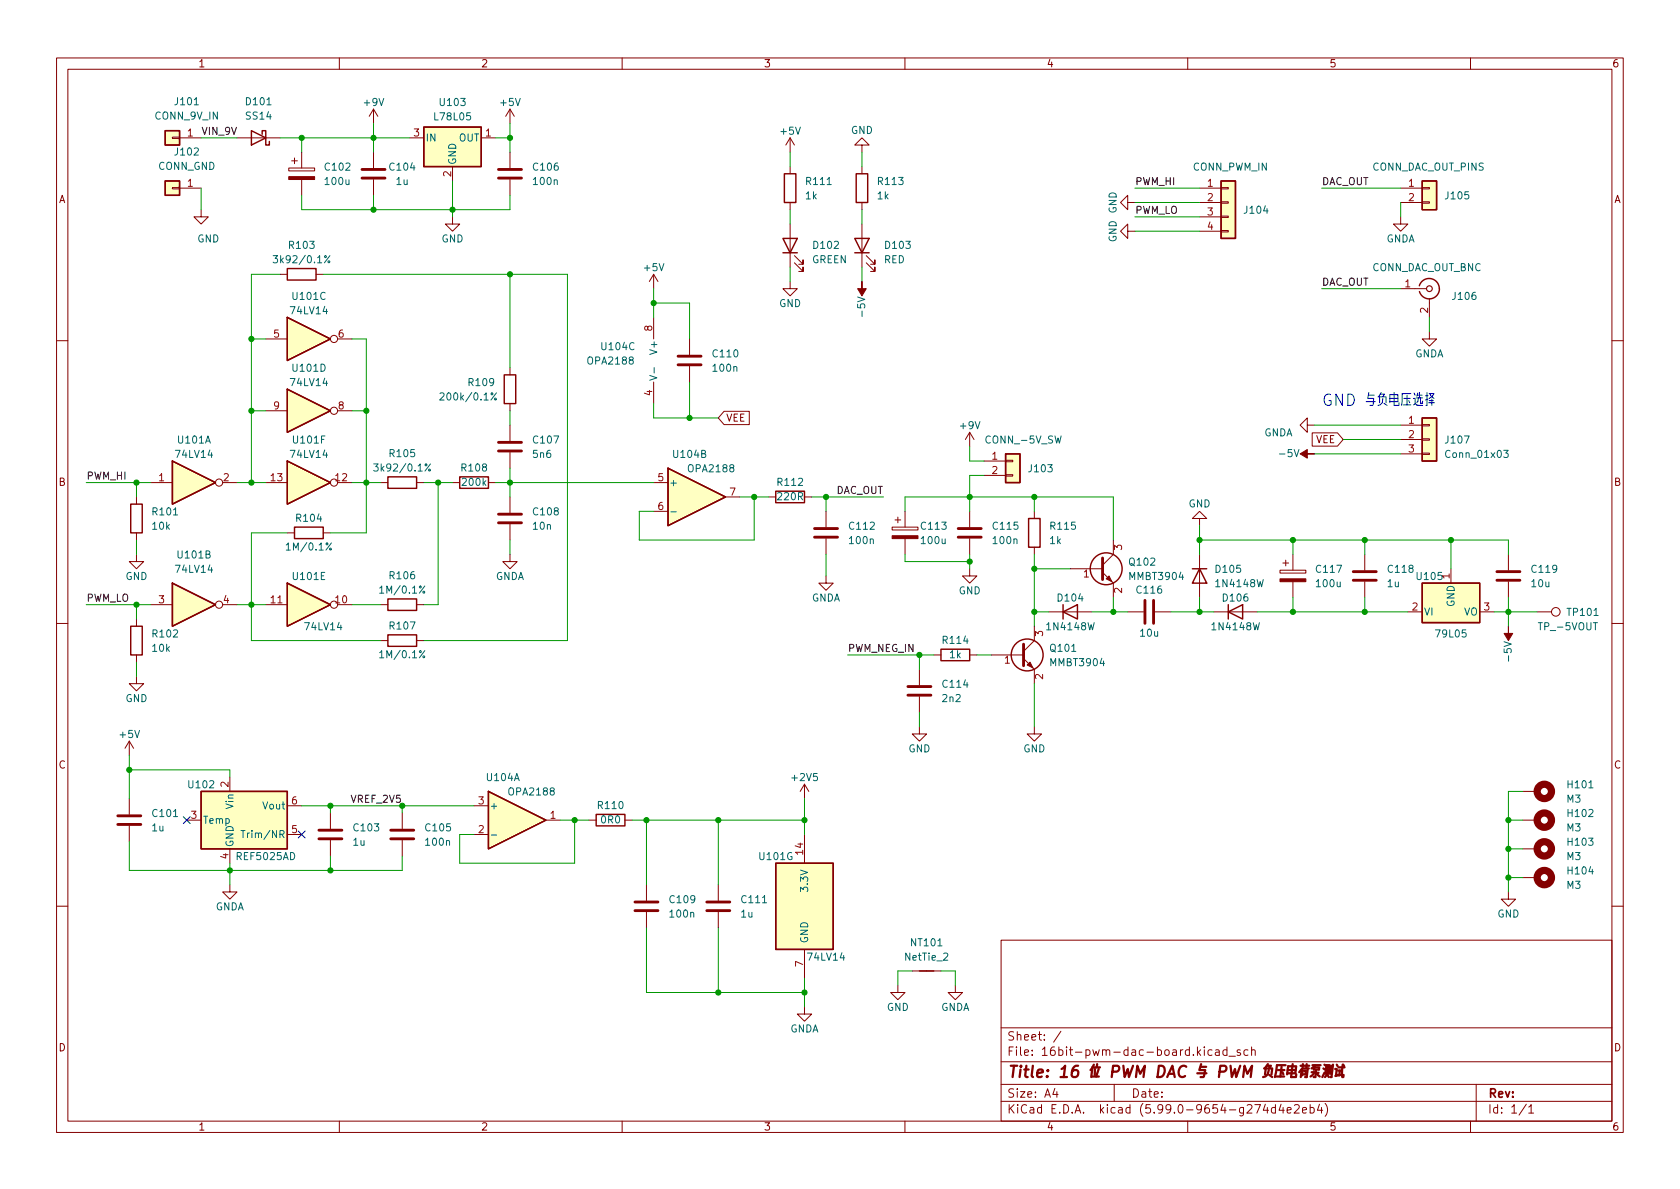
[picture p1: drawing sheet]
<svg xmlns="http://www.w3.org/2000/svg" width="297mm" height="210mm" viewBox="0 0 297 210" stroke-linecap="round" stroke-linejoin="round" font-family="sans-serif">
<g fill="none" stroke="#840000" stroke-width=".18">
<path d="M10 10.2h277v190.1h-277zM12 12.2h273v186.1h-273zM60 10.2v2M66 19.3v2.5M66 19.3l-.7 1.3M66 19.3l.8 1.3M90.2 19.3v2.5M90.2 19.3l-.8 1.3M90.2 19.3l.7 1.3M110 10.2v2M160 10.2v2M210 10.2v2"/>
<path d="M260 10.2v2M30.5 33.1h1.2v.3h-1.2zM30.5 24.3h1.2v.2h-1.2zM31.7 24.4h3.9M31.7 33.3h3.9M35.6 37.1v1.2h1.2l-1.2 1.3-1.3-1.3h1.3M41.9 24.4h7.6M51.1 29.7h4.5v.5h-4.5zM51.6 28.4h1M52.1 27.9v1.1M53.3 26.9v2.8M53.3 31.7v2.8"/>
<path d="M66 26.9v2.8M66 31.7v2.8M72.4 24.4h2.5M80 38.3v1.3h1.3l-1.3 1.3-1.3-1.3h1.3M80 29.5v2.5M85.1 24.4h2.5M90.2 26.9v2.8M90.2 31.7v2.8M139.7 24.4l-.8 1.2M139.7 24.4v2.5M139.7 29.5v1.2M139.7 35.8v1.3"/>
<path d="M139.7 39.6v7.6M139.7 24.4l.8 1.2M152.4 25.6h1.3l-1.3-1.2-1.3 1.2h1.3v1.3M152.4 29.5v1.2M152.4 35.8v1.3M152.4 39.6v7.6M199.4 35.8v-1.3l-1.3 1.3 1.3 1.3v-1.3h1.3M212.1 33.3h3.8M212.1 35.8h3.8M212.1 38.3h3.8M215.9 38.2h1.3v.3h-1.3zM215.9 35.7h1.3v.2h-1.3z"/>
<path d="M215.9 33.1h1.3v.3h-1.3zM247.6 38.3v1.3h1.3l-1.3 1.3-1.2-1.3h1.2M247.6 33.3h3.9M247.6 35.8h3.9M251.5 35.7h1.2v.2h-1.2zM251.5 33.1h1.2v.3h-1.2zM47 59.9h3.8M49.5 48.5h1.3M55.9 48.5h1.2M59.7 59.9h2.5M115.6 48.5l-.8 1.3M115.6 48.5v2.5"/>
<path d="M115.6 56.1v3.8M115.6 48.5l.7 1.3M121.9 59.9v2.8M139.7 49.8v1.2h1.3l-1.3 1.3-1.3-1.3h1.3M140.5 46.5l1.5 1.5v-.8v.8h-.8M140.5 45.2l1.5 1.5v-.7v.7h-.8M153.2 46.5l1.5 1.5v-.8v.8h-.8M153.2 45.2l1.5 1.5v-.7v.7h-.8M199.4 40.9v-1.3l-1.3 1.3 1.3 1.3v-1.3h1.3M212.1 40.9h3.8M215.9 40.8h1.3v.2h-1.3zM247.6 51h4.6"/>
<path d="M252.7 58.7v1.2h1.3l-1.3 1.3-1.2-1.3h1.2M252.7 52.8v3.3M10 60.2h2M47 72.6h3.8M59.7 72.6h2.5M90.2 65v1.3M90.2 71.4v1.2M90.2 75.2v2.8M115.6 67.6v3.8M121.9 64.8v2.8M128 72.7h4.5v2.4h-4.5l-1-1.2zM171.4 76.4v2.6"/>
<path d="M171.4 76.4l-.7 1.3M171.4 76.4l.8 1.3M231.1 75.2v-1.3l-1.2 1.3 1.2 1.2v-1.2h1.3M232 76.5h4.5l1 1.2-1 1.2h-4.5zM247.6 75.2h3.9M247.6 77.7h3.9M251.5 77.6h1.2v.2h-1.2zM251.5 75.1h1.2v.2h-1.2zM285 60.2h2M24.1 98v1.3h1.3l-1.3 1.3-1.2-1.3h1.2M24.1 87.9v1.2M24.1 94.2v1.3"/>
<path d="M26.7 85.3h3.8M39.4 85.3h2.5M47 85.3h3.8M50.8 94.2h1.3M57.1 94.2h1.3M59.7 85.3h2.5M67.3 85.3h1.3M73.7 85.3h1.2M80 85.3h1.3M86.4 85.3h1.2M90.2 98v1.3h1.2l-1.2 1.3-1.3-1.3h1.3M90.2 80v2.8"/>
<path d="M90.2 87.9v2.8M90.2 92.7v2.8M115.6 85.3h2.5M115.6 90.4h2.5M128.3 87.9h2.5M135.9 87.9h1.3M142.2 87.9h1.3M146 90.4v2.8M146 95.2v2.8M157.7 93.2h4.6v.5h-4.6zM158.2 91.9h1.1M158.7 91.4v1.1"/>
<path d="M160 90.4v2.8M160 95.2v2.8M171.4 90.4v2.8M171.4 95.2v2.8M174 81.5h3.8M174 84.1h3.8M177.8 83.9h1.3v.3h-1.3zM177.8 81.4h1.3v.3h-1.3zM182.9 90.4v1.3M182.9 96.8v1.2M196.8 95.5v2.5l-1.9 1.9M212.1 91.7h1.3l-1.3-1.3-1.3 1.3h1.3v1.3"/>
<path d="M212.1 98v7.7M226.8 99.6h1M227.3 99.1v1M228.6 98v2.8M241.3 98v2.8M247.6 80.3h3.9M251.5 80.1h1.2v.3h-1.2zM266.7 98v2.8M10 110.2h2M24.1 119.6v1.3h1.3l-1.3 1.3-1.2-1.3h1.2M24.1 109.5v1.2M24.1 115.8v1.3"/>
<path d="M26.7 106.9h3.8M39.4 106.9h2.5M47 106.9h3.8M59.7 106.9h2.5M67.3 106.9h1.3M67.3 113.3h1.3M73.7 106.9h1.2M73.7 113.3h1.2M146 101.8v1.3h1.3l-1.3 1.3-1.2-1.3h1.2M162.6 118.4v2.8M165.1 115.8h1.3M171.4 100.6v1.2h1.3l-1.3 1.3-1.2-1.3h1.2"/>
<path d="M171.4 115.8h1.3M175.3 115.8h5.7M181 116.5l1.9 1.9v2.5M182.9 110.7v2.6l-1.9 1.9M185.4 108.2h7.6M189.2 100.6h5.7M194.9 101.2l1.9 1.9v2.6M199.4 108.2h2.8M204.2 108.2h2.8M214.6 108.2h7.6M226.3 100.8h4.6v.5h-4.6zM228.6 102.9v2.8"/>
<path d="M241.3 102.9v2.8M248.9 108.2h2.6M256.5 100.6v2.5M261.6 108.2h2.6M266.7 102.9v2.8M271.8 108.2h2.5M285 110.2h2M22.9 131.1v2.5M22.9 131.1l-.8 1.2M22.9 131.1l.7 1.2M40.6 137.4v2.5M142.2 138.7l-.7 1.2"/>
<path d="M142.2 138.7v2.5M142.2 138.7l.8 1.2M162.6 128.5v1.3h1.2l-1.2 1.3-1.3-1.3h1.3M162.6 123.2v2.8M182.9 128.5v1.3h1.2l-1.2 1.3-1.3-1.3h1.3M269.2 139.9h2.6M22.9 141.2v2.8M22.9 146v2.8M33 145h2.6M40.6 156.5v1.2h1.3l-1.3 1.3-1.2-1.3h1.2M40.6 150.1v2.5M50.8 147.6h2.5"/>
<path d="M50.8 142.5h2.5M58.4 143.8v2.8M58.4 148.6v2.8M71.1 143.8v2.8M71.1 148.6v2.8M83.8 147.6h2.6M83.8 142.5h2.6M96.5 145h2.6M104.1 145h1.3M110.5 145h1.3M114.3 156.5v2.8M127 156.5v2.8"/>
<path d="M142.2 147.6v5M266.7 157.7v1.3h1.3l-1.3 1.3-1.3-1.3h1.3M269.2 145h2.6M269.2 155.2h2.6M269.2 150.1h2.6M10 160.2h2M114.3 161.3v2.8M127 161.3v2.8M142.2 178v1.3h1.3l-1.3 1.3-1.2-1.3h1.2M142.2 167.9v5.1M158.7 174.2v1.3h1.3l-1.3 1.3-1.2-1.3h1.2M161.3 171.7h5.1"/>
<path d="M168.9 174.2v1.3h1.3l-1.3 1.3-1.3-1.3h1.3M177 166.3h108v32h-108zM285 160.2h2M60 198.3v2M110 198.3v2M160 198.3v2M177 194.8h108M177 191.8h108M177 187.8h108M177 181.8h108M186.5 192.5l-.4 1h1M186.9 193v1"/>
<path d="M187.6 182.4l-1.3 1.9M197 191.8v3M210 198.3v2M212.9 185.1v.2M212.9 185.6v1M214.3 185.7l-.4-.1-.3 .3v.4l.1 .3h.6M214.9 185.7h.6l.1 .9M215.6 186l-.5 .1a.29 .29 0 0 0-.2 .2 .29 .29 0 0 0 .2 .3h.5M216.9 185.7l-.4-.1-.3 .3v.4l.2 .3h.5M216.9 185.1v1.5M217.3 186.8h1.1M219.3 185.7l-.4-.1-.2 .2 .1 .3 .5 .1v.4h-.6"/>
<path d="M220.6 185.7l-.4-.1-.3 .3v.4l.2 .3h.5M221.3 185.8l.2-.2 .4 .1v.9M221.3 185.1v1.5M223.7 195.3l-.3 1h.9M224.1 195.8v1M225.5 195.9l-.4-.1-.3 .3v.4l.1 .3h.6M225.5 195.3v1.5M226.5 195.3l-.4 1h1M226.9 195.8v1M227.6 196.3l.7-.1-.1-.3-.4-.1-.2 .2v.8h.6M228.9 195.5l.5-.2 .2 .2 .1 .3-.9 1h.9M230.3 196.3l.7-.1-.1-.3-.4-.1-.2 .2 .1 .8h.5"/>
<path d="M231.6 195.9l.5-.1 .3 .3v.4l-.2 .3h-.6M231.6 195.3v1.5M233.3 195.3l-.4 1h1M233.6 195.8v1M234.3 195.1a1.72 1.72 0 0 1 0 2.3M260 198.3v2M261 191.8v6.5M269.9 195.3l-1.3 1.9M270.3 195.8l.4-.5v1.5M270.3 196.8h.9"/>
<circle cx="59.1" cy="59.9" r=".63"/>
<circle cx="59.1" cy="72.6" r=".63"/>
<circle cx="38.7" cy="85.3" r=".63"/>
<circle cx="59.1" cy="85.3" r=".63"/>
<circle cx="38.7" cy="106.9" r=".63"/>
<circle cx="59.1" cy="106.9" r=".63"/>
<circle cx="275.1" cy="108.2" r=".76"/>
</g>
<g fill="none" stroke="#840000" stroke-width=".4">
<path d="M178.7 188.5h1.2M179.3 188.5l-.3 2M180.4 189.1l-.1 1.4M180.5 188.5l-.1 .1 .1 .1 .1-.1-.1-.1v.2M181.1 189.1h.8M181.5 188.5l-.2 1.7v.2l.4 .1M182.6 188.5l-.2 1.7 .3 .3M183.4 189.8l1-.2-.1-.4-.5-.1-.3 .3-.1 1 .2 .1 .6-.1M185.2 190.3v.1l-.1 .1-.1-.1 .2-.1-.1 .2M185.3 189.2l.1 .1-.1 .1-.1-.1 .1-.1v.2M187.5 190.5h1.2M187.7 189l.6-.5-.2 2"/>
<path d="M190.6 188.5a.91 .91 0 0 0-1 .8l-.1 .8 .1 .3a.66 .66 0 0 0 1-.3l.1-.5-.2-.3a.66 .66 0 0 0-1 .3M193.1 190.4h1.2M193.2 188.7l-.3 1.8M193.3 188.7h1.2M193.4 188.3l-.6 .9M193.6 189v1.1M194 188.2l-.1 .5M194.3 189l-.5 1.4M196.7 189.5h.7a.55 .55 0 0 0 .5-.5 .55 .55 0 0 0-.3-.5h-.8l-.2 2M198.6 188.5l.2 2 .6-1.5 .2 1.5 .7-2M200.8 190.5l.3-2 .5 1.4 .8-1.4-.2 2M204.9 188.5h.5a1.08 1.08 0 0 1 .5 1 1.08 1.08 0 0 1-.8 1h-.4z"/>
<path d="M206.4 190.5l.9-2 .4 2M206.6 189.9h1M209.7 188.7a.88 .88 0 0 0-1-.1 .88 .88 0 0 0-.3 1 .69 .69 0 0 0 .3 .8 .69 .69 0 0 0 .8-.1M211.7 189.8h1.6M212.3 190.5h.5M212.3 188.7h1M212.4 188.2l-.4 1h1.1l-.2 1.2M215.6 189.5h.8a.55 .55 0 0 0 .4-.5 .55 .55 0 0 0-.3-.5h-.7l-.3 2M217.6 188.5l.2 2 .6-1.5 .2 1.5 .7-2M219.8 190.5l.2-2 .5 1.4 .9-1.4-.3 2M223.7 190l.1-1.1h1.1l-.1 1.1M223.8 188.8l-.3 .1"/>
<path d="M224 188.5h.7l-.3 .4M224.2 188.2l-.6 .7M224.3 189.2l-.2 .8-.4 .4-.4 .1M224.4 190.1l.5 .4M225.7 190.4h1.3M226 189.2h1.1M226.6 188.7l-.2 1.7M226.8 189.6l.1 .4M227.3 188.4h-1.5l-.4 2.1M227.6 189.8h1.4l.2-1.2h-1.4l-.2 1.4M227.7 189.2h1.4M228.6 188.2l-.3 2.3h.7"/>
<path d="M229.2 190l-.1 .5M230 188.5h1.5M230.2 189.1l-.2 1.4M230.2 189l-.5 .6M230.2 190h.6l.1-.7h-.6l-.1 .9M230.4 188.9h1M230.4 188.2l-.1 .5M231 188.2v.5M231.2 188.9l-.2 1.6h-.2M231.9 189.6h.6M232.1 188.4h1.4M232.2 188.7h1.1l-.1 .4h-.9"/>
<path d="M232.4 189.7l-.7 .7M232.4 188.7l-.1 .4M232.5 188.4l-.6 .5M232.7 189.5l.3 .6 .3 .3M232.7 189.3l-.1 1.2h-.3M233.1 189.7l-.3 .2M234 188.9l.3 .2M234.2 188.3l.2 .2M234.2 189.7l-.4 .8M234.3 189.9l.2-1.5h.6l-.2 1.5M234.7 190.1l.2 .4M234.8 188.7l-.2 1.4-.3 .4"/>
<path d="M235.4 188.5l-.2 1.4M235.7 188.3l-.3 2.2h-.2M236.1 189h.3l-.2 1.3M236.4 188.3l.1 .3M236.5 190.1l-.4 .2M236.6 189.3h.5M236.7 188.7h1M236.9 189.3l-.1 .9M237 190.1l-.5 .1M237.4 188.3l-.1 2M237.5 188.3l.2 .3M237.6 190.1l-.1 .4h-.2"/>
</g>
<g fill="none" stroke="#840000" stroke-width=".25">
<path d="M29.2 32h2.5v2.5h-2.5zM29.2 23.1h2.5v2.5h-2.5zM44.4 23.1l2.6 1.3-2.6 1.2zM46.4 23.7v-.6h.6v2.5h.6v-.6M74.9 22.5h10.2v7h-10.2zM138.7 30.7h2v5.1h-2zM151.4 30.7h2v5.1h-2zM215.9 32h2.5v10.2h-2.5zM251.5 32h2.5v5.1h-2.5zM50.8 47.5h5.1v2h-5.1zM50.8 56.1l7.6 3.8-7.6 3.8zM138.4 42.2h2.6l-1.3 2.5z"/>
<path d="M138.4 44.7h2.6M151.1 42.2h2.6l-1.3 2.5zM151.1 44.7h2.6M250.9 50.5a1.8 1.8 0 0 1 2-1.2 1.8 1.8 0 0 1 1.6 1.7M254.5 51.1a1.8 1.8 0 0 1-1.5 1.7 1.8 1.8 0 0 1-2-1.2M50.8 68.8l7.6 3.8-7.6 3.8zM89.2 66.3h2v5.1h-2zM251.5 73.9h2.5v7.6h-2.5zM23.1 89.1h2v5.1h-2zM30.5 81.5l7.6 3.8-7.6 3.8zM50.8 81.5l7.6 3.8-7.6 3.8zM52.1 93.2h5v2h-5z"/>
<path d="M68.6 84.3h5.1v2.1h-5.1zM81.3 84.3h5.1v2.1h-5.1zM118.1 82.8l10.2 5.1-10.2 5.1zM137.2 86.9h5v2h-5zM177.8 80.3h2.5v5h-2.5zM181.9 91.7h2v5.1h-2zM23.1 110.7h2v5.1h-2zM30.5 103.1l7.6 3.8-7.6 3.8zM50.8 103.1l7.6 3.8-7.6 3.8zM68.6 105.9h5.1v2h-5.1zM68.6 112.3h5.1v2h-5.1zM166.4 114.8h5v2h-5z"/>
<path d="M188 108.2l2.5-1.3v2.6zM188 106.9v2.6M210.8 100.6h2.6M212.1 100.6l1.3 2.5h-2.6zM217.2 108.2l2.5-1.3v2.6zM217.2 106.9v2.6M251.5 103.1h10.1v7h-10.1zM35.6 139.9h15.2v10.2h-15.2zM86.4 139.9l10.1 5.1-10.1 5.1zM105.4 144h5.1v2h-5.1zM137.2 152.6h10.1v15.3h-10.1zM162.6 171.7h2.5"/>
<circle cx="181.6" cy="115.8" r="2.82"/>
<circle cx="195.6" cy="100.6" r="2.82"/>
</g>
<g fill="none" stroke="#006464" stroke-width=".18">
<path d="M48.3 45.2h.8l-.4 .5 .3 .1v.6l-.2 .1-.5-.1M58.3 45.2l-.9 1.3M77.8 69.6l.5-.1 .2 .3-.8 .9h.8M87.8 69.5l-1 1.2M114.9 66.4l1.2 .4-1.2 .4M115.7 65v1M265.9 79.6h.8l-.5 .5 .4 .1v.6l-.2 .1-.5-.1M50.6 96.4l.4-.4v1.3M50.6 97.3h.7M66.1 82h.8l-.5 .5 .4 .1v.6l-.2 .1-.5-.1M76.1 82l-1 1.3M118.6 90.5h1"/>
<path d="M67.1 104l.4-.4v1.3M67.1 115.4l.4-.3v1.2M67.1 104.9h.8M67.1 116.3h.8M42.6 146.9h.7M43 146.9v1.2M86.9 147.7h.9"/>
<circle cx="58.1" cy="46.3" r=".18"/>
<circle cx="87.6" cy="70.6" r=".18"/>
<circle cx="75.9" cy="83.1" r=".18"/>
</g>
<g fill="none" stroke="#840000" stroke-width=".51">
<path d="M64 31.5h4.1M64 30h4.1M88.1 31.5h4.1M88.1 30h4.1M88.1 79.8h4.1M88.1 78.2h4.1M119.9 64.5h4.1M119.9 63h4.1M88.1 92.5h4.1M88.1 90.9h4.1M144 95h4.1M144 93.5h4.1"/>
<path d="M169.4 95h4.1M169.4 93.5h4.1M194.9 98.7v3.8M181 113.9v3.8M202.4 106.2v4M204 106.2v4M239.3 102.6h4M239.3 101.1h4M264.7 102.6h4M264.7 101.1h4M160.5 122.9h4.1M160.5 121.4h4.1"/>
<path d="M20.8 145.8h4.1M20.8 144.3h4.1M56.4 148.3h4.1M56.4 146.8h4.1M69.1 148.3h4.1M69.1 146.8h4.1M112.3 159.5h4M125 159.5h4M112.3 161h4M125 161h4"/>
</g>
<g fill="#840000" stroke="#840000" stroke-width=".18">
<path d="M182.1 117.1l.5 1-1-.5z"/>
<path d="M51.1 31.2h4.5v.5h-4.5z"/>
<path d="M157.7 94.7h4.6v.5h-4.6z"/>
<path d="M152.4 49.8v1.2h.8l-.8 1.3-.8-1.3h.8z"/>
<path d="M229.9 80.3l1.2-.8v.8h1.3h-1.3v.7z"/>
<path d="M226.3 102.4h4.6v.5h-4.6z"/>
<path d="M195.6 102.4l.5-.6 .5 1.1z"/>
<path d="M266.7 110.7v1.3h.8l-.8 1.3-.8-1.3h.8z"/>
</g>
<g fill="#ffffc2" stroke="#ffffc2" stroke-width=".18">
<path d="M50.8 56.1l7.6 3.8-7.6 3.8z"/>
<path d="M177.8 80.3h2.5v5h-2.5z"/>
<path d="M86.4 139.9l10.1 5.1-10.1 5.1z"/>
<path d="M74.9 22.5h10.2v7h-10.2z"/>
<path d="M137.2 152.6h10.1v15.3h-10.1z"/>
<path d="M35.6 139.9h15.2v10.2h-15.2z"/>
<path d="M118.1 82.8l10.2 5.1-10.2 5.1z"/>
<path d="M50.8 103.1l7.6 3.8-7.6 3.8z"/>
<path d="M29.2 32h2.5v2.5h-2.5z"/>
<path d="M29.2 23.1h2.5v2.5h-2.5z"/>
<path d="M251.5 73.9h2.5v7.6h-2.5z"/>
<path d="M251.5 32h2.5v5.1h-2.5z"/>
<path d="M50.8 68.8l7.6 3.8-7.6 3.8z"/>
<path d="M50.8 81.5l7.6 3.8-7.6 3.8z"/>
<path d="M30.5 81.5l7.6 3.8-7.6 3.8z"/>
<path d="M30.5 103.1l7.6 3.8-7.6 3.8z"/>
<path d="M215.9 32h2.5v10.2h-2.5z"/>
<path d="M251.5 103.1h10.1v7h-10.1z"/>
</g>
<g fill="none" stroke="#840000" stroke-width="1.3">
<circle cx="273.1" cy="139.9" r="1.27"/>
<circle cx="273.1" cy="155.2" r="1.27"/>
<circle cx="273.1" cy="150.1" r="1.27"/>
<circle cx="273.1" cy="145" r="1.27"/>
</g>
<circle cx="252.7" cy="51" r=".51" fill="none" stroke="#840000" stroke-width=".2"/>
<g fill="none" stroke="#0000c2" stroke-width=".18">
<path d="M235.3 69.8a.82 .82 0 0 0-1 .1 .82 .82 0 0 0-.2 .9 .75 .75 0 0 0 .4 .8 .75 .75 0 0 0 .9-.1v-.7h-.4M237.4 69.7v2l-1.2-2v2M238.3 69.7a1.05 1.05 0 0 1 1.1 .6 1.05 1.05 0 0 1-.3 1.3l-.8 .1zM241.5 71h1.7M242 69.4l-.2 1.1h1.1l-.1 1.1M242 69.9h1M242.2 71.7h.5M243.9 71.2v-1h1.2v1M243.9 70.1l-.3 .1M244.1 69.7h.7l-.3 .5M244.2 69.4l-.5 .8M244.5 70.5l-.1 .7-.4 .4-.4 .1"/>
<path d="M244.7 71.3l.6 .4M245.7 71h1.5v-1.2h-1.5v1.4M245.7 70.5h1.5M246.5 69.4v2.3h.8M247.4 71.2v.5M248.1 71.6h1.3M248.2 70.5h1.2M248.8 69.9v1.7M249.1 70.8l.2 .4M249.4 69.6h-1.5l-.1 2.1M249.9 70.5h.3v.9l-.3 .2M250 69.5l.2 .4"/>
<path d="M250.2 71.4l.7 .3M250.4 70.4h1.1M250.5 71.7h1M250.6 69.9h.8M250.7 70.9l-.2 .3M250.7 69.5l-.2 .6M250.8 70.4l-.1 .6M251 69.4v1M251.2 70.4v.9h.3M251.5 70.9l-.1 .4M252 70h.5M252.3 69.4v2.3h-.2"/>
<path d="M252.5 70.6l-.5 .1M252.6 71.2h1M252.7 69.6h.8l-.2 .5-.6 .4M252.7 70.8h.7M252.8 69.6l.3 .5 .4 .4M253.2 70.6v1.1"/>
</g>
<g fill="none" stroke="#009600" stroke-width=".18">
<path d="M35.6 33.3v3.8M35.6 24.4h6.3M49.5 24.4h22.9M53.3 24.4v2.5M53.3 34.5v2.6h36.9v-2.6M66 21.8v5.1M66 34.5v2.6M80 32v6.3M87.6 24.4h2.6M90.2 21.8v5.1M139.7 26.9v2.6M139.7 37.1v2.5"/>
<path d="M152.4 26.9v2.6M152.4 37.1v2.5M200.7 35.8h11.4M200.7 38.3h11.4M200.7 33.3h11.4M233.7 33.3h13.9M247.6 35.8v2.5M44.4 59.9h2.6M49.5 48.5h-5.1v36.8M57.1 48.5h43.2v64.8h-25.4M62.2 59.9h2.6v34.3h-6.4M90.2 48.5v16.5"/>
<path d="M115.6 53.6h6.3v6.3M115.6 51v5.1M139.7 47.2v2.6M152.4 47.2v2.6M200.7 40.9h11.4M233.7 51h13.9M252.7 56.1v2.6M44.4 72.6h2.6M62.2 72.6h2.6M90.2 72.6v2.6M115.6 71.4v2.5h11.4M121.9 67.6v6.3"/>
<path d="M171.4 79v2.5h2.6M232.4 75.2h15.2M237.5 77.7h10.1M15.2 85.3h11.5M24.1 85.3v2.6M24.1 95.5v2.5M41.9 85.3h5.1M50.8 94.2h-6.4v19.1h22.9M62.2 85.3h5.1M74.9 85.3h5.1M77.5 85.3v21.6h-2.6M87.6 85.3h28"/>
<path d="M90.2 82.8v5.1M90.2 95.5v2.5M130.8 87.9h5.1M133.3 87.9v7.6h-20.3v-5.1h2.6M143.5 87.9h12.7M146 87.9v2.5M146 98v3.8M160 90.4v-2.5h36.8v7.6M160 98v1.3h11.4M171.4 98v2.6M174 84.1h-2.6v6.3M182.9 87.9v2.5"/>
<path d="M182.9 98v12.7M212.1 95.5h54.6v2.5M212.1 93v5M228.6 95.5v2.5M232.4 80.3h15.2M241.3 95.5v2.5M256.5 95.5v5.1M15.2 106.9h11.5M24.1 106.9v2.6M24.1 117.1v2.5M41.9 106.9h5.1M62.2 106.9h5.1"/>
<path d="M149.9 115.8h15.2M162.6 115.8v2.6M172.7 115.8h2.6M182.9 108.2h2.5M182.9 100.6h6.3M193 108.2h6.4M196.8 105.7v2.5M207 108.2h7.6M212.1 105.7v2.5M222.2 108.2h26.7M228.6 105.7v2.5M241.3 105.7v2.5"/>
<path d="M264.2 108.2h7.6M266.7 105.7v5M22.9 133.6v7.6M22.9 136.1h17.7v1.3M162.6 126v2.5M182.9 120.9v7.6M269.2 139.9h-2.5v17.8M22.9 148.8v5.1h48.2v-2.5M40.6 152.6v3.9M53.3 142.5h30.5M58.4 142.5v1.3M58.4 151.4v2.5"/>
<path d="M71.1 142.5v1.3M99.1 145h5M101.6 145v7.6h-20.3v-5h2.5M111.8 145h30.4M114.3 145v11.5M127 145v11.5M142.2 141.2v6.4M266.7 145h2.5M266.7 150.1h2.5M266.7 155.2h2.5M114.3 164.1v11.4h27.9M127 164.1v11.4"/>
<path d="M142.2 173v5M161.3 171.7h-2.6v2.5M166.4 171.7h2.5v2.5"/>
</g>
<path d="M32.4 144.4l1.2 1.2M33.6 144.4l-1.2 1.2M52.7 147l1.2 1.2M53.9 147l-1.2 1.2" fill="none" stroke="#000084" stroke-width=".18"/>
<g fill="#009600" stroke="#009600" stroke-width=".18">
<circle cx="53.3" cy="24.4" r=".46"/>
<circle cx="44.4" cy="59.9" r=".46"/>
<circle cx="66" cy="24.4" r=".46"/>
<circle cx="66" cy="37.1" r=".46"/>
<circle cx="22.9" cy="136.1" r=".46"/>
<circle cx="40.6" cy="153.9" r=".46"/>
<circle cx="58.4" cy="153.9" r=".46"/>
<circle cx="58.4" cy="142.5" r=".46"/>
<circle cx="44.4" cy="106.9" r=".46"/>
<circle cx="24.1" cy="85.3" r=".46"/>
<circle cx="44.4" cy="72.6" r=".46"/>
<circle cx="44.4" cy="85.3" r=".46"/>
<circle cx="24.1" cy="106.9" r=".46"/>
<circle cx="64.8" cy="72.6" r=".46"/>
<circle cx="64.8" cy="85.3" r=".46"/>
<circle cx="77.5" cy="85.3" r=".46"/>
<circle cx="90.2" cy="85.3" r=".46"/>
<circle cx="90.2" cy="24.4" r=".46"/>
<circle cx="90.2" cy="48.5" r=".46"/>
<circle cx="115.6" cy="53.6" r=".46"/>
<circle cx="127" cy="175.5" r=".46"/>
<circle cx="142.2" cy="175.5" r=".46"/>
<circle cx="71.1" cy="142.5" r=".46"/>
<circle cx="101.6" cy="145" r=".46"/>
<circle cx="114.3" cy="145" r=".46"/>
<circle cx="127" cy="145" r=".46"/>
<circle cx="142.2" cy="145" r=".46"/>
<circle cx="80" cy="37.1" r=".46"/>
<circle cx="121.9" cy="73.9" r=".46"/>
<circle cx="133.3" cy="87.9" r=".46"/>
<circle cx="146" cy="87.9" r=".46"/>
<circle cx="171.4" cy="87.9" r=".46"/>
<circle cx="162.6" cy="115.8" r=".46"/>
<circle cx="182.9" cy="108.2" r=".46"/>
<circle cx="212.1" cy="95.5" r=".46"/>
<circle cx="196.8" cy="108.2" r=".46"/>
<circle cx="182.9" cy="100.6" r=".46"/>
<circle cx="212.1" cy="108.2" r=".46"/>
<circle cx="241.3" cy="95.5" r=".46"/>
<circle cx="241.3" cy="108.2" r=".46"/>
<circle cx="228.6" cy="95.5" r=".46"/>
<circle cx="228.6" cy="108.2" r=".46"/>
<circle cx="256.5" cy="95.5" r=".46"/>
<circle cx="266.7" cy="108.2" r=".46"/>
<circle cx="266.7" cy="145" r=".46"/>
<circle cx="266.7" cy="150.1" r=".46"/>
<circle cx="266.7" cy="155.2" r=".46"/>
<circle cx="171.4" cy="99.3" r=".46"/>
<circle cx="182.9" cy="87.9" r=".46"/>
</g>
<g font-size="2.1" fill="#840000">
<text x="178" y="184">Sheet: /</text>
<text x="178" y="186.7">File: 16bit-pwm-dac-board.kicad_sch</text>
<text x="178" y="196.9">KiCad E.D.A. kicad (5.99.0-9654-g274d4e2eb4)</text>
<text x="178" y="194.1">Size: A4</text>
<text x="200" y="194.1">Date:</text>
<text x="263" y="194.1">Rev:</text>
<text x="263" y="196.9">Id: 1/1</text>
</g>
<g font-size="1.8" fill="#840000">
<text x="35" y="11.9">1</text>
<text x="85" y="11.9">2</text>
<text x="135" y="11.9">3</text>
<text x="185" y="11.9">4</text>
<text x="235" y="11.9">5</text>
<text x="285" y="11.9">6</text>
<text x="10.3" y="35.9">A</text>
<text x="285.3" y="35.9">A</text>
<text x="128.3" y="74.5">VEE</text>
<text x="232.6" y="78.4">VEE</text>
<text x="10.3" y="85.9">B</text>
<text x="285.3" y="85.9">B</text>
<text x="10.3" y="135.9">C</text>
<text x="285.3" y="135.9">C</text>
<text x="10.3" y="185.9">D</text>
<text x="285.3" y="185.9">D</text>
<text x="35" y="199.9">1</text>
<text x="85" y="199.9">2</text>
<text x="135" y="199.9">3</text>
<text x="185" y="199.9">4</text>
<text x="235" y="199.9">5</text>
<text x="285" y="199.9">6</text>
</g>
<g font-size="1.8" fill="#006464">
<text x="27.5" y="21.1">CONN_9V_IN</text>
<text x="31.1" y="18.6">J101</text>
<text x="43.6" y="21.1">SS14</text>
<text x="43.6" y="18.6">D101</text>
<text x="64.4" y="18.7">+9V</text>
<text x="77" y="21.3">L78L05</text>
<text x="77.9" y="18.7">U103</text>
<text x="88.6" y="18.7">+5V</text>
<text x="138.1" y="23.8">+5V</text>
<text x="150.4" y="23.7">GND</text>
<text x="31.1" y="27.5">J102</text>
<text x="75.2" y="25">IN</text>
<text x="80.6" y="29.2" transform="rotate(-90 80.6 29.2)">GND</text>
<text x="81.1" y="25">OUT</text>
<text x="28" y="30">CONN_GND</text>
<text x="57.6" y="30.2">C102</text>
<text x="57.6" y="32.7">100u</text>
<text x="69" y="30.2">C104</text>
<text x="70.1" y="32.7">1u</text>
<text x="94.4" y="30.2">C106</text>
<text x="94.4" y="32.7">100n</text>
<text x="142.5" y="35.2">1k</text>
<text x="142.7" y="32.7">R111</text>
<text x="155.2" y="35.2">1k</text>
<text x="155.4" y="32.7">R113</text>
<text x="210.9" y="30.2">CONN_PWM_IN</text>
<text x="242.6" y="30.2">CONN_DAC_OUT_PINS</text>
<text x="255.7" y="35.2">J105</text>
<text x="220.1" y="37.8">J104</text>
<text x="34.9" y="42.9">GND</text>
<text x="49.1" y="46.5">3k92/0.1%</text>
<text x="51.2" y="44">R103</text>
<text x="78" y="42.9">GND</text>
<text x="114" y="47.9">+5V</text>
<text x="143.5" y="46.5">GREEN</text>
<text x="143.9" y="44">D102</text>
<text x="156.3" y="46.5">RED</text>
<text x="156.6" y="44">D103</text>
<text x="197.4" y="42.9" transform="rotate(-90 197.4 42.9)">GND GND</text>
<text x="242.5" y="47.9">CONN_DAC_OUT_BNC</text>
<text x="245" y="42.9">GNDA</text>
<text x="51.9" y="53">U101C</text>
<text x="257" y="53">J106</text>
<text x="51.5" y="55.6">74LV14</text>
<text x="137.7" y="54.3">GND</text>
<text x="153" y="55.7" transform="rotate(-90 153 55.7)">-5V</text>
<text x="51.9" y="65.7">U101D</text>
<text x="104.1" y="64.5">OPA2188</text>
<text x="106.5" y="61.9">U104C</text>
<text x="116.2" y="62.3" transform="rotate(-90 116.2 62.3)">V+</text>
<text x="126.1" y="63.2">C110</text>
<text x="126.2" y="65.7">100n</text>
<text x="250.1" y="63.2">GNDA</text>
<text x="51.5" y="68.3">74LV14</text>
<text x="78.6" y="70.8">200k/0.1%</text>
<text x="83" y="68.3">R109</text>
<text x="169.9" y="75.9">+9V</text>
<text x="223.4" y="77.2">GNDA</text>
<text x="31.2" y="81">74LV14</text>
<text x="31.5" y="78.4">U101A</text>
<text x="51.5" y="81">74LV14</text>
<text x="52" y="78.4">U101F</text>
<text x="66.9" y="83.4">3k92/0.1%</text>
<text x="69" y="80.8">R105</text>
<text x="81.7" y="83.4">R108</text>
<text x="94.3" y="81">5n6</text>
<text x="94.4" y="78.4">C107</text>
<text x="119.2" y="81">U104B</text>
<text x="121.8" y="83.5">OPA2188</text>
<text x="174.5" y="78.4">CONN_-5V_SW</text>
<text x="182" y="83.5">J103</text>
<text x="226.5" y="80.8">-5V</text>
<text x="255.7" y="78.4">J107</text>
<text x="255.9" y="81">Conn_01x03</text>
<text x="81.9" y="85.9">200k</text>
<text x="118.2" y="86">+</text>
<text x="137.6" y="85.9">R112</text>
<text x="137.6" y="88.4">220R</text>
<text x="210.1" y="89.7">GND</text>
<text x="27" y="93.7">10k</text>
<text x="27.1" y="91.1">R101</text>
<text x="52.5" y="92.3">R104</text>
<text x="94.3" y="93.7">10n</text>
<text x="94.4" y="91.1">C108</text>
<text x="150.3" y="93.7">C112</text>
<text x="163" y="93.7">C113</text>
<text x="175.7" y="93.7">C115</text>
<text x="185.8" y="93.7">R115</text>
<text x="31.2" y="101.3">74LV14</text>
<text x="31.5" y="98.7">U101B</text>
<text x="51.1" y="97.3">1M/0.1%</text>
<text x="150.3" y="96.2">100n</text>
<text x="163" y="96.2">100u</text>
<text x="175.7" y="96.2">100n</text>
<text x="185.6" y="96.2">1k</text>
<text x="199.8" y="100">Q102</text>
<text x="215" y="101.3">D105</text>
<text x="232.8" y="101.3">C117</text>
<text x="245.5" y="101.3">C118</text>
<text x="270.9" y="101.3">C119</text>
<text x="22.2" y="102.6">GND</text>
<text x="51.9" y="102.6">U101E</text>
<text x="67.6" y="105">1M/0.1%</text>
<text x="69" y="102.4">R106</text>
<text x="87.6" y="102.6">GNDA</text>
<text x="143.4" y="106.4">GNDA</text>
<text x="169.5" y="105.1">GND</text>
<text x="187.1" y="106.4">D104</text>
<text x="199.8" y="102.6">MMBT3904</text>
<text x="201.1" y="105">C116</text>
<text x="215.2" y="103.8">1N4148W</text>
<text x="216.3" y="106.4">D106</text>
<text x="232.9" y="103.8">100u</text>
<text x="245.3" y="103.8">1u</text>
<text x="250.6" y="102.6">U105</text>
<text x="257.2" y="107.3" transform="rotate(-90 257.2 107.3)">GND</text>
<text x="270.9" y="103.8">10u</text>
<text x="27.1" y="112.7">R102</text>
<text x="54.1" y="111.4">74LV14</text>
<text x="69" y="111.3">R107</text>
<text x="166.8" y="113.8">R114</text>
<text x="185.3" y="111.4">1N4148W</text>
<text x="201.7" y="112.6">10u</text>
<text x="214.5" y="111.4">1N4148W</text>
<text x="251.7" y="108.8">VI</text>
<text x="254" y="112.7">79L05</text>
<text x="258.8" y="108.8">VO</text>
<text x="272.3" y="111.4">TP_-5VOUT</text>
<text x="277.3" y="108.9">TP101</text>
<text x="27" y="115.3">10k</text>
<text x="67.6" y="116.4">1M/0.1%</text>
<text x="167.9" y="116.4">1k</text>
<text x="185.8" y="115.3">Q101</text>
<text x="185.9" y="117.8">MMBT3904</text>
<text x="267.3" y="116.7" transform="rotate(-90 267.3 116.7)">-5V</text>
<text x="22.2" y="124.1">GND</text>
<text x="166.7" y="124.1">2n2</text>
<text x="166.8" y="121.6">C114</text>
<text x="21.3" y="130.5">+5V</text>
<text x="160.6" y="133">GND</text>
<text x="180.9" y="133">GND</text>
<text x="33.4" y="139.4">U102</text>
<text x="41.3" y="143" transform="rotate(-90 41.3 143)">Vin</text>
<text x="46.6" y="143.1">Vout</text>
<text x="86.1" y="138.1">U104A</text>
<text x="86.5" y="143.1">+</text>
<text x="90.1" y="140.7">OPA2188</text>
<text x="105.8" y="143.1">R110</text>
<text x="140.2" y="138.1">+2V5</text>
<text x="277" y="141.9">M3</text>
<text x="277.3" y="139.4">H101</text>
<text x="26.9" y="147">1u</text>
<text x="27.1" y="144.5">C101</text>
<text x="35.8" y="145.7">Temp</text>
<text x="41.3" y="149.9" transform="rotate(-90 41.3 149.9)">GND</text>
<text x="43.7" y="148.2">Trim/NR</text>
<text x="62.5" y="149.5">1u</text>
<text x="62.6" y="147">C103</text>
<text x="75.3" y="147">C105</text>
<text x="75.4" y="149.5">100n</text>
<text x="106.3" y="145.6">0R0</text>
<text x="277" y="147">M3</text>
<text x="277.3" y="149.5">H103</text>
<text x="277.3" y="144.5">H102</text>
<text x="42" y="152.1">REF5025AD</text>
<text x="134.4" y="152.1">U101G</text>
<text x="277" y="152.1">M3</text>
<text x="277.3" y="154.6">H104</text>
<text x="38" y="161">GNDA</text>
<text x="118.5" y="159.7">C109</text>
<text x="131.2" y="159.7">C111</text>
<text x="142.9" y="157.3" transform="rotate(-90 142.9 157.3)">3.3V</text>
<text x="277" y="157.2">M3</text>
<text x="118.6" y="162.2">100n</text>
<text x="131" y="162.2">1u</text>
<text x="142.9" y="166.9" transform="rotate(-90 142.9 166.9)">GND</text>
<text x="161.2" y="167.3">NT101</text>
<text x="264.7" y="162.2">GND</text>
<text x="143" y="169.9">74LV14</text>
<text x="160.1" y="169.9">NetTie_2</text>
<text x="156.8" y="178.8">GND</text>
<text x="166.3" y="178.8">GNDA</text>
<text x="139.6" y="182.6">GNDA</text>
</g>
<g font-size="1.8" fill="#0f0f0f">
<text x="35.6" y="23.8">VIN_9V</text>
<text x="200.7" y="32.7">PWM_HI</text>
<text x="233.7" y="32.7">DAC_OUT</text>
<text x="200.7" y="37.8">PWM_LO</text>
<text x="233.7" y="50.5">DAC_OUT</text>
<text x="15.2" y="84.8">PWM_HI</text>
<text x="147.7" y="87.3">DAC_OUT</text>
<text x="15.2" y="106.4">PWM_LO</text>
<text x="149.9" y="115.3">PWM_NEG_IN</text>
<text x="62.3" y="141.9">VREF_2V5</text>
</g>
<g font-size="1.8" fill="#a90000">
<text x="33.2" y="24.1">1</text>
<text x="73.2" y="24.1">3</text>
<text x="85.9" y="24.1">1</text>
<text x="33.2" y="33">1</text>
<text x="79.8" y="31.2" transform="rotate(-90 79.8 31.2)">2</text>
<text x="213.5" y="33">1</text>
<text x="213.5" y="35.6">2</text>
<text x="249.1" y="33">1</text>
<text x="249.1" y="35.6">2</text>
<text x="213.5" y="38.1">3</text>
<text x="213.5" y="40.6">4</text>
<text x="248.4" y="50.8">1</text>
<text x="48.4" y="59.7">5</text>
<text x="59.8" y="59.7">6</text>
<text x="115.3" y="58.5" transform="rotate(-90 115.3 58.5)">8</text>
<text x="252.5" y="55.4" transform="rotate(-90 252.5 55.4)">2</text>
<text x="115.3" y="70" transform="rotate(-90 115.3 70)">4</text>
<text x="48.4" y="72.4">9</text>
<text x="59.8" y="72.4">8</text>
<text x="249.1" y="74.9">1</text>
<text x="249.1" y="77.5">2</text>
<text x="175.4" y="81.3">1</text>
<text x="175.4" y="83.8">2</text>
<text x="249.1" y="80">3</text>
<text x="28.1" y="85.1">1</text>
<text x="39.5" y="85.1">2</text>
<text x="47.9" y="85.1">13</text>
<text x="59.3" y="85.1">12</text>
<text x="116.3" y="85.1">5</text>
<text x="129" y="87.6">7</text>
<text x="116.3" y="90.2">6</text>
<text x="198.4" y="97.3" transform="rotate(-90 198.4 97.3)">3</text>
<text x="28.1" y="106.7">3</text>
<text x="39.5" y="106.7">4</text>
<text x="47.9" y="106.7">11</text>
<text x="59.3" y="106.7">10</text>
<text x="191.6" y="102.1">1</text>
<text x="198.4" y="104.9" transform="rotate(-90 198.4 104.9)">2</text>
<text x="249.7" y="107.9">2</text>
<text x="256.3" y="102.3" transform="rotate(-90 256.3 102.3)">1</text>
<text x="262.4" y="107.9">3</text>
<text x="184.4" y="112.5" transform="rotate(-90 184.4 112.5)">3</text>
<text x="177.6" y="117.3">1</text>
<text x="184.4" y="120.1" transform="rotate(-90 184.4 120.1)">2</text>
<text x="40.4" y="139.2" transform="rotate(-90 40.4 139.2)">2</text>
<text x="51.6" y="142.2">6</text>
<text x="84.6" y="142.2">3</text>
<text x="33.8" y="144.8">3</text>
<text x="51.6" y="147.3">5</text>
<text x="84.6" y="147.3">2</text>
<text x="97.3" y="144.8">1</text>
<text x="40.4" y="151.9" transform="rotate(-90 40.4 151.9)">4</text>
<text x="142" y="151.1" transform="rotate(-90 142 151.1)">14</text>
<text x="142" y="170.9" transform="rotate(-90 142 170.9)">7</text>
</g>
</svg>
